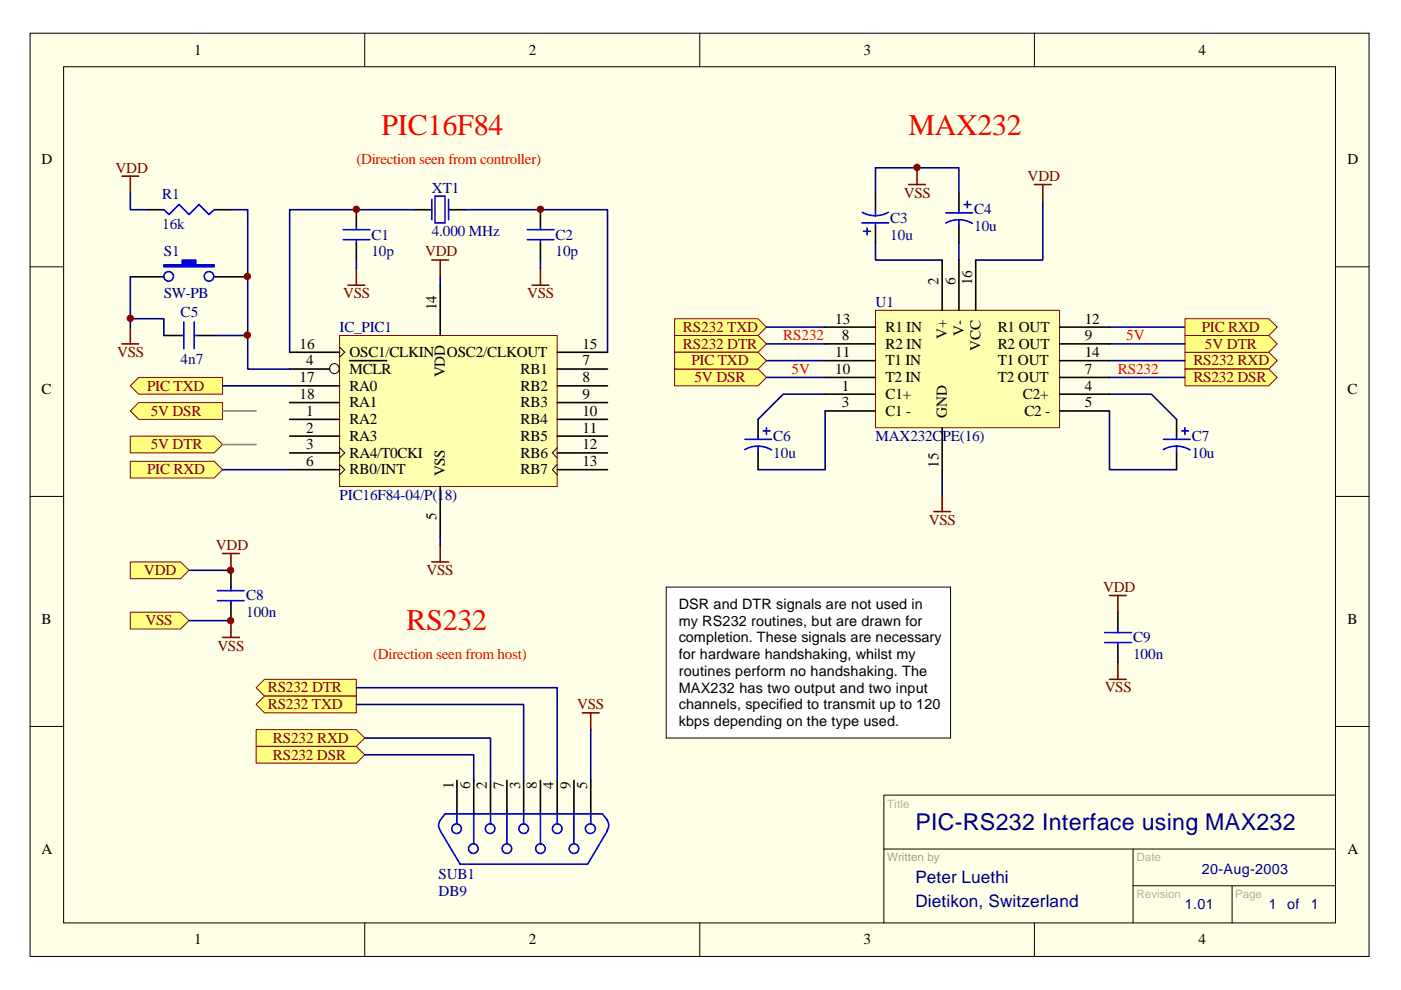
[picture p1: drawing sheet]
<svg xmlns="http://www.w3.org/2000/svg" width="297mm" height="210mm" viewBox="0 0 297 210" stroke-linecap="round" stroke-linejoin="round" font-family="sans-serif">
<path d="M6.4 7h283.9v195.8h-283.9z" fill-rule="evenodd" fill="#ffffe8"/>
<g fill="none" stroke="#000" stroke-width=".21">
<path d="M6.4 7h283.9v195.8h-283.9zM13.5 14.2h269.7v181.5h-269.7zM77.3 7v7.2M148.4 7v7.2M219.3 7v7.2M6.4 56.6h7.1M283.2 56.6h7.1M6.4 105.3h7.1M283.2 105.3h7.1M6.4 154h7.1M283.2 154h7.1M283.2 168.6h-95.8v27.1"/>
<path d="M77.3 195.7v7.1M148.4 195.7v7.1M187.4 180h95.8M219.3 195.7v7.1M240.2 187.8h43M240.2 180v15.7M261.2 187.8v7.9"/>
</g>
<path d="M235.2 126.3h3.6M237 126.3v3.5M235.2 144h3.6M237 140.5v3.5" fill="none" stroke="#800000" stroke-width=".34"/>
<path d="M160.7 88.9v3.6M160.7 96v3.6M249.5 88.9v3.6M249.5 96v3.6M237 129.8v3.6M237 136.9v3.6" fill="none" stroke="#000" stroke-width=".34"/>
<g fill="none" stroke="#00f" stroke-width=".34">
<path d="M157.9 95.3a5.6 5.6 0 0 1 5.7 .1M157.9 93.1h5.7M160.7 92.5v.6M160.7 94.6v1.4M161.8 91.4h1.5M162.5 90.7v1.4M246.6 95.3a5.6 5.6 0 0 1 5.7 .1M246.7 93.1h5.6M249.5 92.5v.6M249.5 94.6v1.4M250.6 91.4h1.4M251.2 90.7v1.4"/>
<path d="M234.2 136.2h5.7M234.2 134.1h5.7M237 133.4v.7M237 136.2v.7"/>
</g>
<path d="M174.9 83.6h-8.8l-5.4 5.3M174.9 87.1v12.5h-14.2M235.2 87.1v12.5h14.3M235.2 83.6h8.9l5.4 5.3" fill="none" stroke="#000080" stroke-width=".34"/>
<path d="M251.2 74.7h17.8l1.8 1.8-1.8 1.7h-17.8z" fill-rule="evenodd" fill="#ffff80"/>
<path d="M251.2 74.7h17.8l1.8 1.8-1.8 1.7h-17.8z" fill="none" stroke="#800000" stroke-width=".21"/>
<path d="M251.2 78.2h17.8l1.8 1.8-1.8 1.8h-17.8z" fill-rule="evenodd" fill="#ffff80"/>
<path d="M251.2 78.2h17.8l1.8 1.8-1.8 1.8h-17.8z" fill="none" stroke="#800000" stroke-width=".21"/>
<path d="M251.2 71.1h17.8l1.8 1.8-1.8 1.8h-17.8z" fill-rule="evenodd" fill="#ffff80"/>
<path d="M251.2 71.1h17.8l1.8 1.8-1.8 1.8h-17.8z" fill="none" stroke="#800000" stroke-width=".21"/>
<path d="M143 78.2h17.7l1.8 1.8-1.8 1.8h-17.7z" fill-rule="evenodd" fill="#ffff80"/>
<path d="M143 78.2h17.7l1.8 1.8-1.8 1.8h-17.7z" fill="none" stroke="#800000" stroke-width=".21"/>
<path d="M143 71.1h17.7l1.8 1.8-1.8 1.8h-17.7z" fill-rule="evenodd" fill="#ffff80"/>
<path d="M143 71.1h17.7l1.8 1.8-1.8 1.8h-17.7z" fill="none" stroke="#800000" stroke-width=".21"/>
<path d="M143 67.6h17.7l1.8 1.8-1.8 1.7h-17.7z" fill-rule="evenodd" fill="#ffff80"/>
<path d="M143 67.6h17.7l1.8 1.8-1.8 1.7h-17.7z" fill="none" stroke="#800000" stroke-width=".21"/>
<path d="M54.3 145.8l1.8-1.8h19.5v3.6h-19.5z" fill-rule="evenodd" fill="#ffff80"/>
<path d="M54.3 145.8l1.8-1.8h19.5v3.6h-19.5z" fill="none" stroke="#800000" stroke-width=".21"/>
<path d="M54.3 149.4l1.8-1.8h19.5v3.5h-19.5z" fill-rule="evenodd" fill="#ffff80"/>
<path d="M54.3 149.4l1.8-1.8h19.5v3.5h-19.5z" fill="none" stroke="#800000" stroke-width=".21"/>
<path d="M54.3 154.7h21.3l1.7 1.8-1.7 1.8h-21.3z" fill-rule="evenodd" fill="#ffff80"/>
<path d="M54.3 154.7h21.3l1.7 1.8-1.7 1.8h-21.3z" fill="none" stroke="#800000" stroke-width=".21"/>
<path d="M54.3 158.3h21.3l1.7 1.7-1.7 1.8h-21.3z" fill-rule="evenodd" fill="#ffff80"/>
<path d="M54.3 158.3h21.3l1.7 1.7-1.7 1.8h-21.3z" fill="none" stroke="#800000" stroke-width=".21"/>
<path d="M162.5 69.4h12.4M162.5 72.9h12.4M162.5 76.5h12.4M235.2 69.4h16M235.2 72.9h16M235.2 76.5h16M162.5 80h12.4M235.2 80h16M75.6 149.4h35.4v16.1M77.3 156.5h26.7v9M125.3 154.7v10.8" fill="none" stroke="#000080" stroke-width=".34"/>
<path d="M96.9 165.5v7.1M100.4 165.5v7.1M104 165.5v7.1M107.5 165.5v7.1M111 165.5v7.1M114.6 165.5v7.1M118.1 165.5v7.1M121.7 165.5v7.1M125.3 165.5v7.1" fill="none" stroke="#000" stroke-width=".34"/>
<g fill="none" stroke="#00f" stroke-width=".34">
<path d="M93.3 176.1l4.3 7.1h27l4.2-7.1M96.9 172.6v2.1M100.4 172.6v6.3M104 172.6v2.1M107.5 172.6v6.3M111 172.6v2.1M114.6 172.6v6.3M118.1 172.6v2.1M121.7 172.6v6.3M125.3 172.6v2.1M128.7 174a1.74 1.74 0 0 1 0 2M128.8 173.9l-1.1-1.3h-33.4l-1 1.3a1.77 1.77 0 0 0 .1 2.2"/>
<circle cx="96.8" cy="175.7" r="1.02"/>
<circle cx="100.4" cy="179.9" r="1.02"/>
<circle cx="103.9" cy="175.7" r="1.02"/>
<circle cx="107.5" cy="179.9" r="1.02"/>
<circle cx="111" cy="175.7" r="1.02"/>
<circle cx="114.6" cy="179.9" r="1.02"/>
<circle cx="118.1" cy="175.7" r="1.02"/>
<circle cx="121.7" cy="179.9" r="1.02"/>
<circle cx="125.2" cy="175.7" r="1.04"/>
</g>
<path d="M123.5 151.1h3.5M125.3 151.1v3.6" fill="none" stroke="#800000" stroke-width=".34"/>
<path d="M185.6 65.8h39v24.9h-39z" fill-rule="evenodd" fill="#ffffb0"/>
<path d="M185.6 65.8h39v24.9h-39z" fill="none" stroke="#800000" stroke-width=".21"/>
<g fill="none" stroke="#000" stroke-width=".34">
<path d="M199.8 55.1v10.7M203.3 55.1v10.7M206.9 55.1v10.7M174.9 69.4h10.7M174.9 72.9h10.7M174.9 76.5h10.7M224.6 69.4h10.6M224.6 72.9h10.6M224.6 76.5h10.6M174.9 80h10.7M174.9 83.6h10.7M174.9 87.1h10.7"/>
<path d="M199.8 90.7v10.7M224.6 80h10.6M224.6 83.6h10.6M224.6 87.1h10.6"/>
</g>
<path d="M199.8 101.4v3.5M75.6 145.8h42.5v19.7M77.3 160h23.1v5.5" fill="none" stroke="#000080" stroke-width=".34"/>
<path d="M198 108.5h3.5M199.8 104.9v3.6" fill="none" stroke="#800000" stroke-width=".34"/>
<path d="M72 71.1h46.1v32h-46.1z" fill-rule="evenodd" fill="#ffffb0"/>
<path d="M72 71.1h46.1v32h-46.1z" fill="none" stroke="#800000" stroke-width=".21"/>
<g fill="none" stroke="#000" stroke-width=".34">
<path d="M61.4 78.2h8.5M61.4 74.7h10.6M74.1 76.5h7.9M93.3 60.5v10.6M118.1 78.2h10.7M118.1 74.7h10.7M61.4 81.8h10.6M61.4 85.4h10.6M61.4 88.9h10.6M61.4 92.5h10.6M61.4 96h10.6M61.4 99.6h10.6"/>
<path d="M118.1 81.8h10.7M118.1 85.4h10.7M118.1 88.9h10.7M118.1 92.5h10.7M118.1 96h10.7M118.1 99.6h10.7M93.3 103.1v10.7"/>
</g>
<g fill="none" stroke="#000" stroke-width=".21">
<path d="M72 73.6l1.1 1.1-1.1 1M72 94.9l1.1 1.1-1.1 1.1M72 98.5l1.1 1.1-1.1 1.1M118.1 94.9l-1 1.1 1 1.1M118.1 98.5l-1 1.1 1 1.1"/>
<circle cx="70.9" cy="78.2" r="1.04"/>
</g>
<path d="M25.9 37.4h3.5M27.6 37.4v3.5M91.6 119.1h3.5M93.3 115.6v3.5" fill="none" stroke="#800000" stroke-width=".34"/>
<path d="M93.3 113.8v1.8" fill="none" stroke="#000080" stroke-width=".34"/>
<path d="M29.4 80h17.8v3.6h-17.8l-1.8-1.8z" fill-rule="evenodd" fill="#ffff80"/>
<path d="M29.4 80h17.8v3.6h-17.8l-1.8-1.8z" fill="none" stroke="#800000" stroke-width=".21"/>
<path d="M27.6 97.8h17.8l1.8 1.8-1.8 1.8h-17.8z" fill-rule="evenodd" fill="#ffff80"/>
<path d="M27.6 97.8h17.8l1.8 1.8-1.8 1.8h-17.8z" fill="none" stroke="#800000" stroke-width=".21"/>
<path d="M47.2 81.8h14.2M47.2 99.6h14.2" fill="none" stroke="#000080" stroke-width=".34"/>
<path d="M27.6 58.7h7.1M45.4 58.7h7.1" fill="none" stroke="#000" stroke-width=".34"/>
<path d="M34.7 56.1h3.9v-1h2.9v1h3.9v.5h-10.7z" fill-rule="evenodd" fill="#00f"/>
<g fill="none" stroke="#00f" stroke-width=".34">
<path d="M34.7 56.1h3.9v-1h2.9v1h3.9v.5h-10.7z"/>
<circle cx="35.8" cy="58.6" r="1.02"/>
<circle cx="44.3" cy="58.6" r="1.02"/>
</g>
<path d="M52.5 58.7v19.5h8.9" fill="none" stroke="#000080" stroke-width=".34"/>
<path d="M29.4 85.4h17.8v3.5h-17.8l-1.8-1.8z" fill-rule="evenodd" fill="#ffff80"/>
<path d="M29.4 85.4h17.8v3.5h-17.8l-1.8-1.8z" fill="none" stroke="#800000" stroke-width=".21"/>
<path d="M27.6 92.5h17.8l1.8 1.7-1.8 1.8h-17.8z" fill-rule="evenodd" fill="#ffff80"/>
<path d="M27.6 92.5h17.8l1.8 1.7-1.8 1.8h-17.8z" fill="none" stroke="#800000" stroke-width=".21"/>
<path d="M143 74.7h17.7l1.8 1.8-1.8 1.7h-17.7z" fill-rule="evenodd" fill="#ffff80"/>
<path d="M143 74.7h17.7l1.8 1.8-1.8 1.7h-17.7z" fill="none" stroke="#800000" stroke-width=".21"/>
<path d="M251.2 67.6h17.8l1.8 1.8-1.8 1.7h-17.8z" fill-rule="evenodd" fill="#ffff80"/>
<path d="M251.2 67.6h17.8l1.8 1.8-1.8 1.7h-17.8z" fill="none" stroke="#800000" stroke-width=".21"/>
<path d="M27.6 119.1h10.7l1.8 1.8-1.8 1.8h-10.7z" fill-rule="evenodd" fill="#ffff80"/>
<path d="M27.6 119.1h10.7l1.8 1.8-1.8 1.8h-10.7z" fill="none" stroke="#800000" stroke-width=".21"/>
<path d="M27.6 129.8h10.7l1.8 1.8-1.8 1.8h-10.7z" fill-rule="evenodd" fill="#ffff80"/>
<path d="M27.6 129.8h10.7l1.8 1.8-1.8 1.8h-10.7z" fill="none" stroke="#800000" stroke-width=".21"/>
<path d="M40.1 120.9h8.9M40.1 131.6h8.9" fill="none" stroke="#000080" stroke-width=".34"/>
<path d="M47.2 117.4h3.5M49 117.4v3.5M47.2 135.1h3.5M49 131.6v3.5" fill="none" stroke="#800000" stroke-width=".34"/>
<path d="M49 120.9v3.6M49 128v3.6" fill="none" stroke="#000" stroke-width=".34"/>
<path d="M46.1 127.4h5.7M46.1 125.2h5.7M49 124.5v.7M49 127.4v.6" fill="none" stroke="#00f" stroke-width=".34"/>
<path d="M47.2 87.1h7.1M47.2 94.2h7.1" fill="none" stroke="#838383" stroke-width=".34"/>
<path d="M141.3 124.5h60.2v32h-60.2z" fill-rule="evenodd" fill="#fff"/>
<path d="M141.3 124.5h60.2v32h-60.2z" fill="none" stroke="#000" stroke-width=".21"/>
<path d="M75.6 56.9v3.6M91.6 55.1h3.5M93.3 55.1v3.6M114.6 56.9v3.6M25.9 72.9h3.5M27.6 69.4v3.5M73.8 60.5h3.5M112.8 60.5h3.6" fill="none" stroke="#800000" stroke-width=".34"/>
<path d="M31.2 44.5h3.5M45.4 44.5h3.6M75.6 44.5v3.5M75.6 51.6v3.5M88 44.5h3.6M95.1 44.5h3.6M114.6 44.5v3.5M114.6 51.6v3.5M34.7 71.1h3.6M41.9 71.1h3.5" fill="none" stroke="#000" stroke-width=".34"/>
<g fill="none" stroke="#00f" stroke-width=".34">
<path d="M34.7 44.5l1.1 1 2.2-2.1 2.1 2.1 2.1-2.1 2.1 2.1 1.1-1M72.8 48.7h5.6M72.8 50.8h5.6M75.6 48v.7M75.6 50.8v.8M91.6 42.3v4.3M92.2 41.6h2.1v5.7h-2.1zM95.1 42.3v4.3M111.8 48.7h5.7M111.8 50.8h5.7M114.6 48v.7M114.6 50.8v.8"/>
<path d="M38.3 71.1h.7M39 68.3v5.6M41.2 68.3v5.6M41.2 71.1h.7"/>
</g>
<path d="M27.6 40.9v3.6h3.6M27.6 58.7v10.7M49 44.5h3.5v14.2M75.6 55.1v1.8M88 44.5h-26.6v30.2M93.3 58.7v1.8M98.7 44.5h30.1v30.2M114.6 55.1v1.8M27.6 67.6h7.1v3.5M45.4 71.1h7.1" fill="none" stroke="#000080" stroke-width=".34"/>
<circle cx="52.4" cy="58.6" r=".68" fill="#800000"/>
<circle cx="52.4" cy="58.6" r=".68" fill="none" stroke="#800000" stroke-width=".21"/>
<circle cx="48.9" cy="120.9" r=".68" fill="#800000"/>
<circle cx="48.9" cy="120.9" r=".68" fill="none" stroke="#800000" stroke-width=".21"/>
<circle cx="48.9" cy="131.6" r=".68" fill="#800000"/>
<circle cx="48.9" cy="131.6" r=".68" fill="none" stroke="#800000" stroke-width=".21"/>
<circle cx="27.6" cy="67.5" r=".68" fill="#800000"/>
<circle cx="27.6" cy="67.5" r=".68" fill="none" stroke="#800000" stroke-width=".21"/>
<circle cx="52.4" cy="71" r=".68" fill="#800000"/>
<circle cx="52.4" cy="71" r=".68" fill="none" stroke="#800000" stroke-width=".21"/>
<circle cx="75.6" cy="44.4" r=".68" fill="#800000"/>
<circle cx="75.6" cy="44.4" r=".68" fill="none" stroke="#800000" stroke-width=".21"/>
<circle cx="114.6" cy="44.4" r=".68" fill="#800000"/>
<circle cx="114.6" cy="44.4" r=".68" fill="none" stroke="#800000" stroke-width=".21"/>
<path d="M192.6 39.1h3.6M194.4 35.6v3.5M219.3 39.1h3.6M221.1 39.1v3.6" fill="none" stroke="#800000" stroke-width=".34"/>
<path d="M185.6 40.9v3.6M185.6 48v3.6M203.3 40.9v3.6M203.3 48v3.6" fill="none" stroke="#000" stroke-width=".34"/>
<path d="M182.7 47.3h5.7M182.8 45a5.6 5.6 0 0 0 5.5 0M183.1 49h1.4M183.8 48.4v1.4M185.6 44.5v1.3M185.6 47.3v.7M200.5 45.1h5.7M200.5 47.3a5.6 5.6 0 0 1 5.6 .1M203.3 44.5v.6M203.3 46.6v1.4M204.4 43.4h1.5M205.1 42.7v1.3" fill="none" stroke="#00f" stroke-width=".34"/>
<path d="M185.6 40.9v-5.3h17.7v5.3M185.6 51.6v3.5h14.2M203.3 51.6v3.5M221.1 42.7v12.4h-14.2" fill="none" stroke="#000080" stroke-width=".34"/>
<circle cx="194.4" cy="35.5" r=".68" fill="#800000"/>
<circle cx="194.4" cy="35.5" r=".68" fill="none" stroke="#800000" stroke-width=".21"/>
<g font-size="6.3" fill="#f00">
<text x="80.9" y="28.6">PIC16F84</text>
<text x="192.6" y="28.6">MAX232</text>
<text x="86.2" y="133.5">RS232</text>
</g>
<text font-size="4.9" fill="#000080" x="194.1" y="176">PIC-RS232 Interface using MAX232</text>
<g font-size="3.6" fill="#000080">
<text x="194.1" y="187.3">Peter Luethi</text>
<text x="194.1" y="192.3">Dietikon, Switzerland</text>
</g>
<g font-size="3.2">
<text x="41.2" y="11.6">1</text>
<text x="112.1" y="11.6">2</text>
<text x="183.1" y="11.6">3</text>
<text x="254.1" y="11.6">4</text>
<text x="8.8" y="34.8">D</text>
<text x="285.7" y="34.8">D</text>
<text x="92.6" y="65.8" transform="rotate(-90 92.6 65.8)">14</text>
<text x="199" y="60.5" transform="rotate(-90 199 60.5)">2</text>
<text x="202.5" y="60.5" transform="rotate(-90 202.5 60.5)">6</text>
<text x="206.1" y="60.5" transform="rotate(-90 206.1 60.5)">16</text>
<text x="177.1" y="68.6">13</text>
<text x="187.7" y="70.4">R1 IN</text>
<text x="200.8" y="71.8" transform="rotate(-90 200.8 71.8)">V+</text>
<text x="204.3" y="71.1" transform="rotate(-90 204.3 71.1)">V-</text>
<text x="211.5" y="70.4">R1 OUT</text>
<text x="230" y="68.6">12</text>
<text x="63.5" y="73.9">16</text>
<text x="64.9" y="77.5">4</text>
<text x="74.1" y="75.7">OSC1/CLKIN</text>
<text x="94.8" y="75.7">OSC2/CLKOUT</text>
<text x="123.5" y="77.5">7</text>
<text x="123.5" y="73.9">15</text>
<text x="177.1" y="75.7">11</text>
<text x="178.5" y="72.1">8</text>
<text x="187.7" y="73.9">R2 IN</text>
<text x="187.7" y="77.5">T1 IN</text>
<text x="207.9" y="74.4" transform="rotate(-90 207.9 74.4)">VCC</text>
<text x="211.5" y="73.9">R2 OUT</text>
<text x="211.5" y="77.5">T1 OUT</text>
<text x="230" y="72.1">9</text>
<text x="230" y="75.7">14</text>
<text x="8.8" y="83.5">C</text>
<text x="63.5" y="81">17</text>
<text x="74.1" y="82.8">RA0</text>
<text x="74.1" y="79.3">MCLR</text>
<text x="94.3" y="80" transform="rotate(-90 94.3 80)">VDD</text>
<text x="110.3" y="79.3">RB1</text>
<text x="110.3" y="82.8">RB2</text>
<text x="123.5" y="81">8</text>
<text x="177.1" y="79.3">10</text>
<text x="178.5" y="82.8">1</text>
<text x="187.7" y="81">T2 IN</text>
<text x="211.5" y="81">T2 OUT</text>
<text x="230" y="79.3">7</text>
<text x="230" y="82.8">4</text>
<text x="285.7" y="83.5">C</text>
<text x="63.5" y="84.6">18</text>
<text x="64.9" y="88.2">1</text>
<text x="74.1" y="86.4">RA1</text>
<text x="74.1" y="89.9">RA2</text>
<text x="110.3" y="86.4">RB3</text>
<text x="110.3" y="89.9">RB4</text>
<text x="123.5" y="84.6">9</text>
<text x="123.5" y="88.2">10</text>
<text x="178.5" y="86.4">3</text>
<text x="187.7" y="84.6">C1+</text>
<text x="187.7" y="88.2">C1 -</text>
<text x="200.8" y="88.6" transform="rotate(-90 200.8 88.6)">GND</text>
<text x="216.9" y="84.6">C2+</text>
<text x="217.2" y="88.2">C2 -</text>
<text x="230" y="86.4">5</text>
<text x="64.9" y="91.7">2</text>
<text x="64.9" y="95.3">3</text>
<text x="74.1" y="93.5">RA3</text>
<text x="110.3" y="93.5">RB5</text>
<text x="123.5" y="91.7">11</text>
<text x="123.5" y="95.3">12</text>
<text x="64.9" y="98.8">6</text>
<text x="74.1" y="97">RA4/T0CKI</text>
<text x="74.1" y="100.6">RB0/INT</text>
<text x="94.3" y="101" transform="rotate(-90 94.3 101)">VSS</text>
<text x="110.3" y="97">RB6</text>
<text x="110.3" y="100.6">RB7</text>
<text x="123.5" y="98.8">13</text>
<text x="199" y="99.2" transform="rotate(-90 199 99.2)">15</text>
<text x="92.6" y="110.3" transform="rotate(-90 92.6 110.3)">5</text>
<text x="8.8" y="132.3">B</text>
<text x="285.7" y="132.3">B</text>
<text x="96.1" y="167.2" transform="rotate(-90 96.1 167.2)">1</text>
<text x="99.7" y="167.2" transform="rotate(-90 99.7 167.2)">6</text>
<text x="103.2" y="167.2" transform="rotate(-90 103.2 167.2)">2</text>
<text x="106.8" y="167.2" transform="rotate(-90 106.8 167.2)">7</text>
<text x="110.3" y="167.2" transform="rotate(-90 110.3 167.2)">3</text>
<text x="113.8" y="167.2" transform="rotate(-90 113.8 167.2)">8</text>
<text x="117.4" y="167.2" transform="rotate(-90 117.4 167.2)">4</text>
<text x="120.9" y="167.2" transform="rotate(-90 120.9 167.2)">9</text>
<text x="124.5" y="167.2" transform="rotate(-90 124.5 167.2)">5</text>
<text x="8.8" y="181">A</text>
<text x="285.7" y="181">A</text>
<text x="41.2" y="200.2">1</text>
<text x="112.1" y="200.2">2</text>
<text x="183.1" y="200.2">3</text>
<text x="254.1" y="200.2">4</text>
</g>
<g font-size="3.2" fill="#f00">
<text x="75.6" y="34.8">(Direction seen from controller)</text>
<text x="166.1" y="72.1">RS232</text>
<text x="238.8" y="72.1">5V</text>
<text x="167.8" y="79.3">5V</text>
<text x="237" y="79.3">RS232</text>
<text x="79.1" y="139.7">(Direction seen from host)</text>
</g>
<g font-size="3.2" fill="#800000">
<text x="24.5" y="36.6">VDD</text>
<text x="191.6" y="41.9">VSS</text>
<text x="217.9" y="38.4">VDD</text>
<text x="90.1" y="54.4">VDD</text>
<text x="72.8" y="63.3">VSS</text>
<text x="111.8" y="63.3">VSS</text>
<text x="144.8" y="70.4">RS232 TXD</text>
<text x="254.8" y="70.4">PIC RXD</text>
<text x="24.8" y="75.7">VSS</text>
<text x="144.8" y="73.9">RS232 DTR</text>
<text x="146.6" y="77.5">PIC TXD</text>
<text x="253" y="77.5">RS232 RXD</text>
<text x="255.5" y="73.9">5V DTR</text>
<text x="31.2" y="82.8">PIC TXD</text>
<text x="147.3" y="81">5V DSR</text>
<text x="253" y="81">RS232 DSR</text>
<text x="31.9" y="88.2">5V DSR</text>
<text x="31.9" y="95.3">5V DTR</text>
<text x="31.2" y="100.6">PIC RXD</text>
<text x="197" y="111.3">VSS</text>
<text x="45.7" y="116.6">VDD</text>
<text x="30.5" y="121.9">VDD</text>
<text x="90.5" y="121.9">VSS</text>
<text x="233.9" y="125.5">VDD</text>
<text x="30.8" y="132.6">VSS</text>
<text x="46.1" y="137.9">VSS</text>
<text x="56.8" y="146.8">RS232 DTR</text>
<text x="234.2" y="146.8">VSS</text>
<text x="56.8" y="150.4">RS232 TXD</text>
<text x="122.4" y="150.4">VSS</text>
<text x="57.9" y="157.5">RS232 RXD</text>
<text x="57.9" y="161">RS232 DSR</text>
</g>
<g font-size="3.2" fill="#000080">
<text x="91.6" y="40.8">XT1</text>
<text x="34.4" y="42.3">R1</text>
<text x="188.8" y="47.3">C3</text>
<text x="206.5" y="45.5">C4</text>
<text x="34.4" y="48.6">16k</text>
<text x="78.8" y="50.8">C1</text>
<text x="91.6" y="50.1">4.000 MHz</text>
<text x="117.8" y="50.8">C2</text>
<text x="188.8" y="50.8">10u</text>
<text x="206.5" y="49">10u</text>
<text x="34.7" y="54.4">S1</text>
<text x="78.8" y="54.4">10p</text>
<text x="117.8" y="54.4">10p</text>
<text x="34.7" y="63.3">SW-PB</text>
<text x="185.6" y="65">U1</text>
<text x="38.3" y="67.2">C5</text>
<text x="72" y="70.4">IC_PIC1</text>
<text x="38.3" y="77.1">4n7</text>
<text x="163.9" y="93.5">C6</text>
<text x="185.6" y="93.5">MAX232CPE(16)</text>
<text x="252.7" y="93.5">C7</text>
<text x="163.9" y="97">10u</text>
<text x="252.7" y="97">10u</text>
<text x="72" y="105.9">PIC16F84-04/P(18)</text>
<text x="52.2" y="127.3">C8</text>
<text x="52.2" y="130.8">100n</text>
<text x="240.2" y="136.2">C9</text>
<text x="240.2" y="139.7">100n</text>
<text x="93" y="186.4">SUB1</text>
<text x="93" y="189.9">DB9</text>
</g>
<g font-size="3">
<text x="143.9" y="129.1">DSR and DTR signals are not used in</text>
<text x="143.9" y="136.2">completion. These signals are necessary</text>
<text x="143.9" y="132.6">my RS232 routines, but are drawn for</text>
<text x="143.9" y="139.8">for hardware handshaking, whilst my</text>
<text x="143.9" y="143.3">routines perform no handshaking. The</text>
<text x="143.9" y="146.9">MAX232 has two output and two input</text>
<text x="143.9" y="150.4">channels, specified to transmit up to 120</text>
<text x="143.9" y="154">kbps depending on the type used.</text>
</g>
<g font-size="3" fill="#000080">
<text x="254.8" y="185.3">20-Aug-2003</text>
<text x="251.2" y="192.8">1.01</text>
<text x="269" y="192.8">1</text>
<text x="272.9" y="192.8">of</text>
<text x="277.9" y="192.8">1</text>
</g>
<g font-size="2.5" fill="#baada4">
<text x="188.1" y="171.3">Title</text>
<text x="241" y="182.6">Date</text>
<text x="241" y="190.4">Revision</text>
<text x="261.9" y="190.4">Page</text>
</g>
<text font-size="2.5" fill="#a6968d" x="188.1" y="182.6">Written by</text>
</svg>
